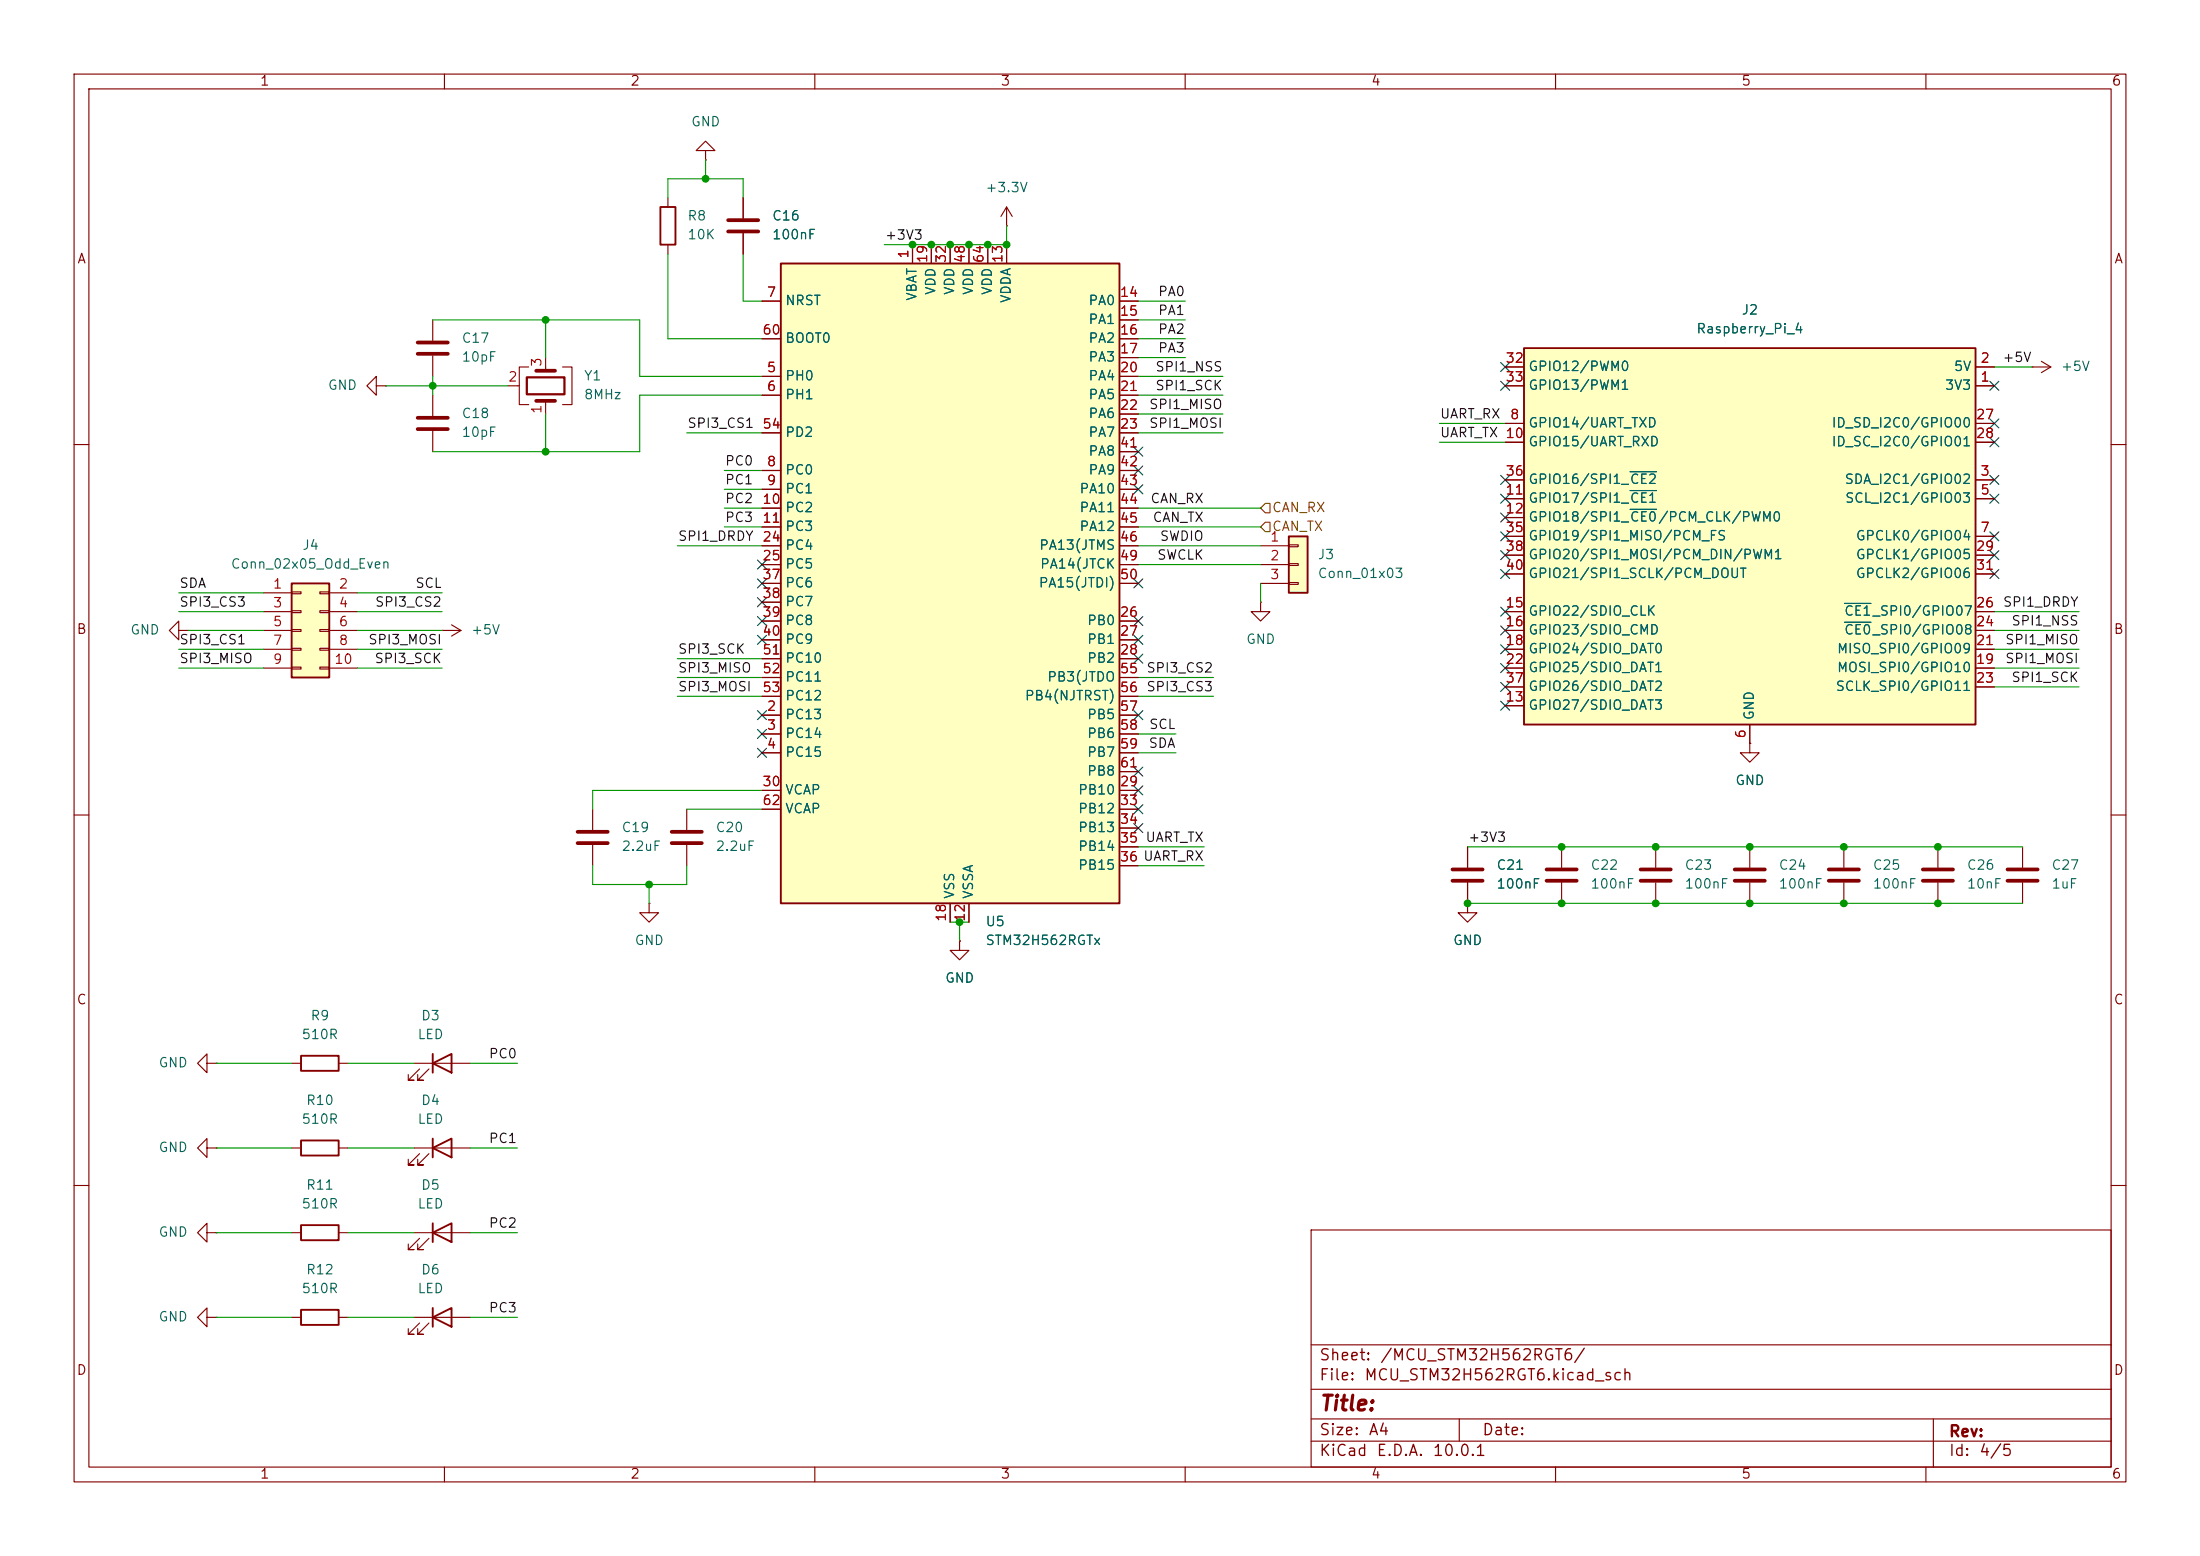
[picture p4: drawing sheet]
<svg xmlns="http://www.w3.org/2000/svg" width="297mm" height="210mm" viewBox="0 0 297 210" stroke-linecap="round" stroke-linejoin="round" font-family="sans-serif">
<g fill="none" stroke="#840000" stroke-width=".15">
<path d="M10 10h277v190h-277zM12 12h273v186h-273zM60 10v2M110 10v2M160 10v2M210 10v2M260 10v2M100.3 26.7v2.8M100.3 31.5v2.8M135.9 30.5h.1M135.9 27.9l-.8 1.3M135.9 27.9l.8 1.3"/>
<path d="M135.9 27.9v2.6M10 60h2M285 60h2M10 110h2M80 109.2v2.8M80 114v2.8M92.7 109.2v2.8M92.7 114v2.8M236.2 100.3v1.3h1.3l-1.3 1.3-1.3-1.3h1.3M236.2 100.3h.1M285 110h2M55.9 143.5h7.6"/>
<path d="M55.9 154.9h7.6M56.6 144.3l-1.5 1.5h.8h-.8v-.8M56.6 155.7l-1.5 1.5h.8h-.8v-.7M57.9 144.3l-1.5 1.5h.7h-.7v-.8M57.9 155.7l-1.5 1.5h.7h-.7v-.7M10 160h2M27.9 177.8v-1.3l-1.2 1.3 1.2 1.3v-1.3h1.3M29.2 177.8h.1M39.4 166.4h1.2M45.7 166.4h1.3M55.9 177.8h7.6M56.6 178.6l-1.5 1.5h.8h-.8v-.8"/>
<path d="M57.9 178.6l-1.5 1.5h.7h-.7v-.8M177 166h108v32h-108zM285 160h2M60 198v2M110 198v2M160 198v2M177 194.5h108M177 191.5h108M177 187.5h108M177 181.5h108M197 191.5v3M210 198v2"/>
<path d="M260 198v2M261 191.5v6.5"/>
</g>
<path d="M58.4 143.5l2.6-1.3v2.6zM58.4 154.9l2.6-1.2v2.5zM58.4 142.2v2.6M58.4 153.7v2.5M40.6 165.4h5.1v2h-5.1zM58.4 177.8l2.6-1.3v2.6zM58.4 176.5v2.6" fill="none" stroke="#840000" stroke-width=".25"/>
<path d="M98.3 29.7h4.1M98.3 31.2h4.1M78 112.3h4M78 113.8h4M90.7 112.3h4M90.7 113.8h4" fill="none" stroke="#840000" stroke-width=".51"/>
<path d="M105.4 35.6h45.7v86.3h-45.7z" fill="#ffffc2"/>
<path d="M105.4 35.6h45.7v86.3h-45.7zM40.6 142.5h5.1v2h-5.1zM58.4 166.4l2.6-1.3v2.5zM58.4 165.1v2.5" fill="none" stroke="#840000" stroke-width=".25"/>
<g fill="none" stroke="#840000" stroke-width=".15">
<path d="M123.2 33v2.6M125.7 33v2.6M128.3 33v2.6M130.8 33v2.6M133.3 33v2.6M135.9 33v2.6M50.8 52.1v-1.3l-1.3 1.3 1.3 1.2v-1.2h1.3M52.1 52.1h.1M58.4 43.2v2.8M58.4 48v2.8M58.4 53.3v2.8M58.4 58.2v2.8"/>
<path d="M68.6 52.1h1.5M71.4 49.5h-1.3v5.1h1.3M73.7 48.3v1.7M73.7 54.1v1.8M75.9 49.5h1.3v5.1h-1.3M102.9 50.8h2.5M102.9 53.3h2.5M102.9 40.6h2.5M102.9 45.7h2.5M102.9 58.4h2.5M151.1 50.8h2.6M151.1 53.3h2.6"/>
<path d="M151.1 40.6h2.6M151.1 43.2h2.6M151.1 45.7h2.6M151.1 48.3h2.6M151.1 55.9h2.6M151.1 58.4h2.6M102.9 63.5h2.5M102.9 66h2.5M102.9 68.6h2.5M102.9 71.1h2.5M102.9 73.7h2.5M102.9 76.2h2.5"/>
<path d="M102.9 78.7h2.5M151.1 63.5h2.6M151.1 66h2.6M151.1 68.6h2.6M151.1 71.1h2.6M151.1 73.7h2.6M151.1 76.2h2.6M151.1 78.7h2.6M151.1 61h2.6M24.1 85.1v-1.3l-1.2 1.3 1.2 1.3v-1.3h1.3M25.4 85.1h.1M59.7 85.1h.1"/>
<path d="M59.7 85.1h2.5M61 84.3l1.2 .8M62.2 85.1l-1.2 .8M102.9 96.5h2.5M102.9 99.1h2.5M102.9 83.8h2.5M102.9 86.4h2.5M102.9 88.9h2.5M102.9 81.3h2.5M102.9 91.4h2.5M102.9 94h2.5M151.1 96.5h2.6"/>
<path d="M151.1 99.1h2.6M151.1 83.8h2.6M151.1 86.4h2.6M151.1 88.9h2.6M151.1 91.4h2.6M151.1 94h2.6M170.2 81.3v1.3h1.2l-1.2 1.2-1.3-1.2h1.3M170.2 81.3h.1M102.9 101.6h2.5M102.9 106.7h2.5M102.9 109.2h2.5M151.1 101.6h2.6"/>
<path d="M151.1 106.7h2.6M151.1 109.2h2.6M151.1 111.8h2.6M151.1 114.3h2.6M151.1 116.8h2.6M151.1 104.1h2.6M198.1 114.3v2.8M198.1 119.1v2.8M210.8 114.3v2.8M210.8 119.1v2.8M223.5 114.3v2.8M223.5 119.1v2.8"/>
<path d="M236.2 114.3v2.8M236.2 119.1v2.8M248.9 114.3v2.8M248.9 119.1v2.8M87.6 121.9v1.3h1.3l-1.3 1.3-1.2-1.3h1.2M87.6 121.9h.1M128.3 121.9v2.6M129.5 127v1.3h1.3l-1.3 1.2-1.2-1.2h1.2M129.5 127h.1M130.8 121.9v2.6M198.1 121.9v1.3h1.3l-1.3 1.3-1.3-1.3h1.3M198.1 121.9h.1"/>
<path d="M27.9 154.9v-1.2l-1.2 1.2 1.2 1.3v-1.3h1.3M29.2 154.9h.1M39.4 143.5h1.2M45.7 143.5h1.3M55.9 166.4h7.6M56.6 167.1l-1.5 1.6h.8h-.8v-.8M57.9 167.1l-1.5 1.6h.7h-.7v-.8"/>
</g>
<g fill="none" stroke="#840000" stroke-width=".51">
<path d="M56.4 56.4h4.1M56.4 57.9h4.1M56.4 46.2h4.1M56.4 47.8h4.1M72.4 54.1h2.5M72.4 50h2.5M196.1 117.3h4.1M196.1 118.9h4.1M208.8 117.3h4.1M208.8 118.9h4.1M221.5 117.3h4.1M221.5 118.9h4.1"/>
<path d="M234.2 117.3h4.1M234.2 118.9h4.1M246.9 117.3h4.1M246.9 118.9h4.1"/>
</g>
<path d="M71.1 50.9h5.1v2.3h-5.1z" fill="none" stroke="#840000" stroke-width=".3"/>
<path d="M39.4 78.7h5v12.7h-5z" fill="#ffffc2"/>
<path d="M39.4 78.7h5v12.7h-5z" fill="none" stroke="#840000" stroke-width=".25"/>
<g fill="none" stroke="#840000" stroke-width=".15">
<path d="M39.4 79.9h1.2v.2h-1.2zM43.2 79.9h1.2v.2h-1.2zM35.6 80h3.8M35.6 82.6h3.8M35.6 85.1h3.8M35.6 87.6h3.8M35.6 90.2h3.8M39.4 82.4h1.2v.3h-1.2zM39.4 85h1.2v.2h-1.2zM39.4 87.5h1.2v.3h-1.2zM39.4 90h1.2v.3h-1.2zM43.2 82.4h1.2v.3h-1.2z"/>
<path d="M43.2 85h1.2v.2h-1.2zM43.2 87.5h1.2v.3h-1.2zM43.2 90h1.2v.3h-1.2zM44.4 80h3.9M44.4 82.6h3.9M44.4 85.1h3.9M44.4 87.6h3.9M44.4 90.2h3.9"/>
</g>
<path d="M174 72.4h2.5v7.6h-2.5z" fill="#ffffc2"/>
<path d="M174 72.4h2.5v7.6h-2.5zM40.6 176.8h5.1v2h-5.1z" fill="none" stroke="#840000" stroke-width=".25"/>
<path d="M274.3 49.5h.1M274.3 49.5h2.6M275.6 48.8l1.3 .7M276.9 49.5l-1.3 .8M170.2 73.7h3.8M170.2 76.2h3.8M170.2 78.7h3.8M174 73.5h1.3v.3h-1.3zM174 76.1h1.3v.2h-1.3zM174 78.6h1.3v.3h-1.3zM39.4 177.8h1.2M45.7 177.8h1.3" fill="none" stroke="#840000" stroke-width=".15"/>
<path d="M205.7 47h61v50.8h-61z" fill="#ffffc2"/>
<path d="M89.2 27.9h2v5.1h-2zM205.7 47h61v50.8h-61zM40.6 153.9h5.1v2.1h-5.1z" fill="none" stroke="#840000" stroke-width=".25"/>
<g fill="none" stroke="#840000" stroke-width=".15">
<path d="M90.2 26.7v1.2M90.2 33v1.3M95.2 20.3h1.3l-1.3-1.2-1.2 1.2h1.2v1.3M95.2 21.6h.1M100.3 26.7v2.8M100.3 31.5v2.8M123.2 33v2.6M125.7 33v2.6M128.3 33v2.6M130.8 33v2.6M133.3 33v2.6M135.9 33v2.6"/>
<path d="M102.9 50.8h2.5M102.9 53.3h2.5M102.9 40.6h2.5M102.9 45.7h2.5M102.9 58.4h2.5M151.1 50.8h2.6M151.1 53.3h2.6M151.1 40.6h2.6M151.1 43.2h2.6M151.1 45.7h2.6M151.1 48.3h2.6M151.1 55.9h2.6"/>
<path d="M151.1 58.4h2.6M203.2 52.1h2.5M203.2 49.5h2.5M203.2 57.2h2.5M203.2 59.7h2.5M266.7 52.1h2.5M266.7 49.5h2.5M266.7 57.2h2.5M266.7 59.7h2.5M102.9 63.5h2.5M102.9 66h2.5M102.9 68.6h2.5"/>
<path d="M102.9 71.1h2.5M102.9 73.7h2.5M102.9 76.2h2.5M102.9 78.7h2.5M151.1 63.5h2.6M151.1 66h2.6M151.1 68.6h2.6M151.1 71.1h2.6M151.1 73.7h2.6M151.1 76.2h2.6M151.1 78.7h2.6M151.1 61h2.6"/>
<path d="M203.2 64.8h2.5M203.2 67.3h2.5M203.2 72.4h2.5M203.2 69.9h2.5M203.2 74.9h2.5M203.2 77.5h2.5M266.7 64.8h2.5M266.7 67.3h2.5M266.7 72.4h2.5M266.7 74.9h2.5M266.7 77.5h2.5M102.9 96.5h2.5"/>
<path d="M102.9 99.1h2.5M102.9 83.8h2.5M102.9 86.4h2.5M102.9 88.9h2.5M102.9 81.3h2.5M102.9 91.4h2.5M102.9 94h2.5M151.1 96.5h2.6M151.1 99.1h2.6M151.1 83.8h2.6M151.1 86.4h2.6M151.1 88.9h2.6"/>
<path d="M151.1 91.4h2.6M151.1 94h2.6M203.2 95.3h2.5M203.2 82.6h2.5M203.2 85.1h2.5M203.2 87.6h2.5M203.2 90.2h2.5M203.2 92.7h2.5M236.2 97.8v2.5M266.7 82.6h2.5M266.7 85.1h2.5M266.7 87.6h2.5"/>
<path d="M266.7 90.2h2.5M266.7 92.7h2.5M102.9 101.6h2.5M102.9 106.7h2.5M102.9 109.2h2.5M151.1 101.6h2.6M151.1 106.7h2.6M151.1 109.2h2.6M151.1 111.8h2.6M151.1 114.3h2.6M151.1 116.8h2.6M151.1 104.1h2.6"/>
<path d="M198.1 114.3v2.8M198.1 119.1v2.8M236.2 100.3h.1M261.6 114.3v2.8M261.6 119.1v2.8M273 114.3v2.8M273 119.1v2.8M128.3 121.9v2.6M129.5 127h.1M130.8 121.9v2.6M198.1 121.9h.1M27.9 143.5v-1.3l-1.2 1.3 1.2 1.3v-1.3h1.3"/>
<path d="M29.2 143.5h.1M39.4 154.9h1.2M45.7 154.9h1.3M27.9 166.4v-1.3l-1.2 1.3 1.2 1.2v-1.2h1.3M29.2 166.4h.1"/>
</g>
<path d="M220.1 66.2h3.5M220.1 68.7h3.5M220.1 63.7h3.5M249 84h3.6M249 81.4h3.6" fill="none" stroke="#006464" stroke-width=".15"/>
<path d="M259.6 117.3h4.1M259.6 118.9h4.1M271 117.3h4.1M271 118.9h4.1" fill="none" stroke="#840000" stroke-width=".51"/>
<path d="M170.8 70.5h.6v1.3h-.6l-.6-.7zM170.8 67.9h.6v1.3h-.6l-.6-.6z" fill="none" stroke="#725600" stroke-width=".15"/>
<g fill="none" stroke="#009600" stroke-width=".15">
<path d="M90.2 26.7v-2.6h10.1v2.6M90.2 34.3v11.4h12.7M95.2 21.6v2.5M100.3 34.3v6.3h2.6M135.9 30.5v2.5h-16.5M52.1 52.1h16.5M58.4 50.8v2.5M58.4 43.2h28v7.6h16.5M73.7 43.2v5.1M73.7 55.9v5.1M92.7 58.4h10.2M102.9 53.3h-16.5v7.7h-28"/>
<path d="M153.7 50.8h11.4M153.7 40.6h6.3M153.7 53.3h11.4M153.7 45.7h6.3M153.7 58.4h11.4M153.7 43.2h6.3M153.7 55.9h11.4M153.7 48.3h6.3M194.3 57.2h8.9M194.3 59.7h8.9M269.2 49.5h5.1M91.4 73.7h11.5"/>
<path d="M97.8 71.1h5.1M97.8 68.6h5.1M97.8 66h5.1M97.8 63.5h5.1M153.7 73.7h16.5M153.7 71.1h16.5M153.7 68.6h16.5M153.7 76.2h16.5M170.2 78.7v2.6M24.1 82.6h11.5M24.1 90.2h11.5M24.1 87.6h11.5"/>
<path d="M24.1 80h11.5M25.4 85.1h10.2M48.3 82.6h11.4M48.3 90.2h11.4M48.3 87.6h11.4M48.3 85.1h11.4M48.3 80h11.4M91.4 94h11.5M91.4 88.9h11.5M91.4 91.4h11.5M153.7 94h10.1M153.7 99.1h5"/>
<path d="M153.7 91.4h10.1M269.2 82.6h11.5M269.2 90.2h11.5M269.2 87.6h11.5M269.2 85.1h11.5M269.2 92.7h11.5M80 116.8v2.6h12.7v-2.6M87.6 119.4v2.5M92.7 109.2h10.2M102.9 106.7h-22.9v2.5M153.7 101.6h5M153.7 114.3h8.9"/>
<path d="M153.7 116.8h8.9M198.1 114.3h74.9M128.3 124.5h2.5M129.5 124.5v2.5M198.1 121.9h74.9M29.2 143.5h10.2M29.2 154.9h10.2M47 143.5h8.9M47 154.9h8.9M63.5 143.5h6.3M63.5 154.9h6.3M29.2 177.8h10.2"/>
<path d="M29.2 166.4h10.2M47 177.8h8.9M47 166.4h8.9M63.5 177.8h6.3M63.5 166.4h6.3"/>
</g>
<g fill="none" stroke="#000084" stroke-width=".15">
<path d="M202.6 51.5l1.2 1.2M202.6 48.9l1.2 1.2M203.8 51.5l-1.2 1.2M203.8 48.9l-1.2 1.2M268.6 56.5l1.2 1.3M268.6 51.5l1.2 1.2M268.6 59.1l1.2 1.2M269.8 56.5l-1.2 1.3M269.8 51.5l-1.2 1.2M269.8 59.1l-1.2 1.2M102.3 78.1l1.2 1.2M102.3 75.6l1.2 1.2"/>
<path d="M103.5 78.1l-1.2 1.2M103.5 75.6l-1.2 1.2M153.1 65.4l1.2 1.2M153.1 62.9l1.2 1.2M153.1 78.1l1.2 1.2M153.1 60.4l1.2 1.2M154.3 65.4l-1.2 1.2M154.3 62.9l-1.2 1.2M154.3 78.1l-1.2 1.2M154.3 60.4l-1.2 1.2M202.6 64.2l1.2 1.2M202.6 66.7l1.2 1.2"/>
<path d="M202.6 69.2l1.2 1.3M202.6 71.8l1.2 1.2M202.6 76.9l1.2 1.2M202.6 74.3l1.2 1.2M203.8 64.2l-1.2 1.2M203.8 66.7l-1.2 1.2M203.8 69.2l-1.2 1.3M203.8 71.8l-1.2 1.2M203.8 76.9l-1.2 1.2M203.8 74.3l-1.2 1.2M268.6 71.8l1.2 1.2M268.6 76.9l1.2 1.2"/>
<path d="M268.6 74.3l1.2 1.2M268.6 66.7l1.2 1.2M268.6 64.2l1.2 1.2M269.8 71.8l-1.2 1.2M269.8 76.9l-1.2 1.2M269.8 74.3l-1.2 1.2M269.8 66.7l-1.2 1.2M269.8 64.2l-1.2 1.2M102.3 95.9l1.2 1.2M102.3 85.8l1.2 1.2M102.3 83.2l1.2 1.2M102.3 98.5l1.2 1.2"/>
<path d="M102.3 80.7l1.2 1.2M103.5 95.9l-1.2 1.2M103.5 85.8l-1.2 1.2M103.5 83.2l-1.2 1.2M103.5 98.5l-1.2 1.2M103.5 80.7l-1.2 1.2M153.1 95.9l1.2 1.2M153.1 88.3l1.2 1.2M153.1 83.2l1.2 1.2M153.1 85.8l1.2 1.2M154.3 95.9l-1.2 1.2M154.3 88.3l-1.2 1.2"/>
<path d="M154.3 83.2l-1.2 1.2M154.3 85.8l-1.2 1.2M202.6 81.9l1.2 1.3M202.6 89.6l1.2 1.2M202.6 84.5l1.2 1.2M202.6 87l1.2 1.2M202.6 94.6l1.2 1.3M202.6 92.1l1.2 1.2M203.8 81.9l-1.2 1.3M203.8 89.6l-1.2 1.2M203.8 84.5l-1.2 1.2M203.8 87l-1.2 1.2"/>
<path d="M203.8 94.6l-1.2 1.3M203.8 92.1l-1.2 1.2M102.3 101l1.2 1.2M103.5 101l-1.2 1.2M153.1 103.5l1.2 1.2M153.1 106.1l1.2 1.2M153.1 108.6l1.2 1.2M153.1 111.2l1.2 1.2M154.3 103.5l-1.2 1.2M154.3 106.1l-1.2 1.2M154.3 108.6l-1.2 1.2M154.3 111.2l-1.2 1.2"/>
</g>
<g fill="#009600" stroke="#009600" stroke-width=".14">
<circle cx="87.6" cy="119.4" r=".46"/>
<circle cx="129.5" cy="124.5" r=".46"/>
<circle cx="95.2" cy="24.1" r=".46"/>
<circle cx="130.8" cy="33" r=".46"/>
<circle cx="135.9" cy="33" r=".46"/>
<circle cx="133.3" cy="33" r=".46"/>
<circle cx="128.3" cy="33" r=".46"/>
<circle cx="125.7" cy="33" r=".46"/>
<circle cx="123.2" cy="33" r=".46"/>
<circle cx="73.7" cy="61" r=".46"/>
<circle cx="73.7" cy="43.2" r=".46"/>
<circle cx="58.4" cy="52.1" r=".46"/>
<circle cx="198.1" cy="121.9" r=".46"/>
<circle cx="210.8" cy="121.9" r=".46"/>
<circle cx="210.8" cy="114.3" r=".46"/>
<circle cx="223.5" cy="121.9" r=".46"/>
<circle cx="223.5" cy="114.3" r=".46"/>
<circle cx="261.6" cy="114.3" r=".46"/>
<circle cx="236.2" cy="114.3" r=".46"/>
<circle cx="248.9" cy="114.3" r=".46"/>
<circle cx="248.9" cy="121.9" r=".46"/>
<circle cx="236.2" cy="121.9" r=".46"/>
<circle cx="261.6" cy="121.9" r=".46"/>
</g>
<text font-size="2" fill="#840000" x="178" y="190.9">Title:</text>
<g font-size="1.5" fill="#840000">
<text x="178" y="184">Sheet:</text>
<text x="186.2" y="184">/MCU_STM32H562RGT6/</text>
<text x="178" y="186.7">File:</text>
<text x="184.1" y="186.7">MCU_STM32H562RGT6.kicad_sch</text>
<text x="178" y="196.9">KiCad</text>
<text x="178" y="194.1">Size:</text>
<text x="184.7" y="194.1">A4</text>
<text x="185.7" y="196.9">E.D.A.</text>
<text x="193.3" y="196.9">10.0.1</text>
<text x="200" y="194.1">Date:</text>
<text x="263" y="194.3">Rev:</text>
<text x="263" y="196.9">Id:</text>
<text x="267.1" y="196.9">4/5</text>
</g>
<g font-size="1.3" fill="#840000">
<text x="35" y="11.9">1</text>
<text x="85" y="11.9">2</text>
<text x="135" y="11.9">3</text>
<text x="185" y="11.9">4</text>
<text x="235" y="11.9">5</text>
<text x="285" y="11.9">6</text>
<text x="10.3" y="35.9">A</text>
<text x="285.3" y="35.9">A</text>
<text x="10.3" y="85.9">B</text>
<text x="285.3" y="85.9">B</text>
<text x="10.3" y="135.9">C</text>
<text x="285.3" y="135.9">C</text>
<text x="10.3" y="185.9">D</text>
<text x="285.3" y="185.9">D</text>
<text x="35" y="199.9">1</text>
<text x="85" y="199.9">2</text>
<text x="135" y="199.9">3</text>
<text x="185" y="199.9">4</text>
<text x="235" y="199.9">5</text>
<text x="285" y="199.9">6</text>
</g>
<g font-size="1.3" fill="#006464">
<text x="93.2" y="17.4">GND</text>
<text x="132.9" y="26.3">+3.3V</text>
<text x="92.7" y="30.1">R8</text>
<text x="92.7" y="32.6">10K</text>
<text x="104.1" y="32.6">100nF</text>
<text x="104.1" y="30.1">C16</text>
<text x="105.9" y="41.5">NRST</text>
<text x="124.1" y="40.7" transform="rotate(-90 124.1 40.7)">VBAT</text>
<text x="126.6" y="39.9" transform="rotate(-90 126.6 39.9)">VDD</text>
<text x="129.1" y="39.9" transform="rotate(-90 129.1 39.9)">VDD</text>
<text x="131.7" y="39.9" transform="rotate(-90 131.7 39.9)">VDD</text>
<text x="134.2" y="39.9" transform="rotate(-90 134.2 39.9)">VDD</text>
<text x="136.8" y="41" transform="rotate(-90 136.8 41)">VDDA</text>
<text x="146.9" y="41.5">PA0</text>
<text x="62.2" y="46.6">C17</text>
<text x="105.9" y="46.6">BOOT0</text>
<text x="146.9" y="44">PA1</text>
<text x="146.9" y="46.6">PA2</text>
<text x="228.9" y="45.3">Raspberry_Pi_4</text>
<text x="235" y="42.8">J2</text>
<text x="44.2" y="52.9">GND</text>
<text x="62.2" y="49.1">10pF</text>
<text x="78.7" y="51.7">Y1</text>
<text x="105.9" y="51.7">PH0</text>
<text x="146.9" y="49.1">PA3</text>
<text x="146.9" y="51.7">PA4</text>
<text x="206.2" y="50.4">GPIO12/PWM0</text>
<text x="206.2" y="52.9">GPIO13/PWM1</text>
<text x="262.5" y="52.9">3V3</text>
<text x="263.7" y="50.4">5V</text>
<text x="278.1" y="50.4">+5V</text>
<text x="62.2" y="56.7">C18</text>
<text x="62.2" y="59.3">10pF</text>
<text x="78.7" y="54.2">8MHz</text>
<text x="105.9" y="54.2">PH1</text>
<text x="105.9" y="59.3">PD2</text>
<text x="146.9" y="54.2">PA5</text>
<text x="146.9" y="56.7">PA6</text>
<text x="146.9" y="59.3">PA7</text>
<text x="206.2" y="58">GPIO14/UART_TXD</text>
<text x="247.2" y="58">ID_SD_I2C0/GPIO00</text>
<text x="105.9" y="64.4">PC0</text>
<text x="146.9" y="61.8">PA8</text>
<text x="146.9" y="64.4">PA9</text>
<text x="206.2" y="60.6">GPIO15/UART_RXD</text>
<text x="206.2" y="65.6">GPIO16/SPI1_CE2</text>
<text x="247.2" y="60.6">ID_SC_I2C0/GPIO01</text>
<text x="248.9" y="65.6">SDA_I2C1/GPIO02</text>
<text x="105.9" y="66.9">PC1</text>
<text x="105.9" y="69.4">PC2</text>
<text x="105.9" y="72">PC3</text>
<text x="145.6" y="66.9">PA10</text>
<text x="145.6" y="69.4">PA11</text>
<text x="145.6" y="72">PA12</text>
<text x="206.2" y="68.2">GPIO17/SPI1_CE1</text>
<text x="206.2" y="70.7">GPIO18/SPI1_CE0/PCM_CLK/PWM0</text>
<text x="249" y="68.2">SCL_I2C1/GPIO03</text>
<text x="31.1" y="77.1">Conn_02x05_Odd_Even</text>
<text x="40.7" y="74.5">J4</text>
<text x="105.9" y="74.5">PC4</text>
<text x="105.9" y="77.1">PC5</text>
<text x="140.2" y="74.5">PA13(JTMS</text>
<text x="140.3" y="77.1">PA14(JTCK</text>
<text x="177.8" y="75.8">J3</text>
<text x="206.2" y="73.3">GPIO19/SPI1_MISO/PCM_FS</text>
<text x="206.2" y="75.8">GPIO20/SPI1_MOSI/PCM_DIN/PWM1</text>
<text x="250.4" y="73.3">GPCLK0/GPIO04</text>
<text x="250.4" y="75.8">GPCLK1/GPIO05</text>
<text x="105.9" y="79.6">PC6</text>
<text x="105.9" y="82.1">PC7</text>
<text x="140.1" y="79.6">PA15(JTDI)</text>
<text x="177.8" y="78.3">Conn_01x03</text>
<text x="206.2" y="83.4">GPIO22/SDIO_CLK</text>
<text x="206.2" y="78.3">GPIO21/SPI1_SCLK/PCM_DOUT</text>
<text x="248.9" y="83.4">CE1_SPI0/GPIO07</text>
<text x="250.4" y="78.3">GPCLK2/GPIO06</text>
<text x="17.5" y="86">GND</text>
<text x="63.5" y="86">+5V</text>
<text x="105.9" y="84.7">PC8</text>
<text x="105.9" y="87.2">PC9</text>
<text x="105.9" y="89.8">PC10</text>
<text x="146.7" y="84.7">PB0</text>
<text x="146.7" y="87.2">PB1</text>
<text x="146.7" y="89.8">PB2</text>
<text x="168.1" y="87.2">GND</text>
<text x="206.2" y="86">GPIO23/SDIO_CMD</text>
<text x="206.2" y="88.5">GPIO24/SDIO_DAT0</text>
<text x="247.9" y="88.5">MISO_SPI0/GPIO09</text>
<text x="248.9" y="86">CE0_SPI0/GPIO08</text>
<text x="105.9" y="92.3">PC11</text>
<text x="105.9" y="94.8">PC12</text>
<text x="138.3" y="94.8">PB4(NJTRST)</text>
<text x="141.3" y="92.3">PB3(JTDO</text>
<text x="206.2" y="91">GPIO25/SDIO_DAT1</text>
<text x="206.2" y="93.6">GPIO26/SDIO_DAT2</text>
<text x="247.7" y="93.6">SCLK_SPI0/GPIO11</text>
<text x="247.9" y="91">MOSI_SPI0/GPIO10</text>
<text x="105.9" y="97.4">PC13</text>
<text x="105.9" y="99.9">PC14</text>
<text x="146.7" y="97.4">PB5</text>
<text x="146.7" y="99.9">PB6</text>
<text x="206.2" y="96.1">GPIO27/SDIO_DAT3</text>
<text x="237.1" y="97.3" transform="rotate(-90 237.1 97.3)">GND</text>
<text x="105.9" y="102.5">PC15</text>
<text x="105.9" y="107.5">VCAP</text>
<text x="145.5" y="107.5">PB10</text>
<text x="146.7" y="102.5">PB7</text>
<text x="146.7" y="105">PB8</text>
<text x="234.2" y="106.3">GND</text>
<text x="83.8" y="112.6">C19</text>
<text x="96.5" y="112.6">C20</text>
<text x="105.9" y="110.1">VCAP</text>
<text x="145.5" y="110.1">PB12</text>
<text x="145.5" y="112.6">PB13</text>
<text x="83.8" y="115.2">2.2uF</text>
<text x="96.5" y="115.2">2.2uF</text>
<text x="145.5" y="115.2">PB14</text>
<text x="145.5" y="117.7">PB15</text>
<text x="201.9" y="117.7">C21</text>
<text x="214.6" y="117.7">C22</text>
<text x="227.3" y="117.7">C23</text>
<text x="240" y="117.7">C24</text>
<text x="252.7" y="117.7">C25</text>
<text x="265.4" y="117.7">C26</text>
<text x="276.9" y="117.7">C27</text>
<text x="129.1" y="121.4" transform="rotate(-90 129.1 121.4)">VSS</text>
<text x="131.7" y="121.4" transform="rotate(-90 131.7 121.4)">VSSA</text>
<text x="133" y="125.3">U5</text>
<text x="201.9" y="120.2">100nF</text>
<text x="214.6" y="120.2">100nF</text>
<text x="227.3" y="120.2">100nF</text>
<text x="240" y="120.2">100nF</text>
<text x="252.7" y="120.2">100nF</text>
<text x="265.4" y="120.2">10nF</text>
<text x="276.9" y="120.2">1uF</text>
<text x="85.6" y="127.9">GND</text>
<text x="133" y="127.9">STM32H562RGTx</text>
<text x="196.1" y="127.9">GND</text>
<text x="127.5" y="132.9">GND</text>
<text x="40.6" y="140.6">510R</text>
<text x="41.8" y="138">R9</text>
<text x="56.3" y="140.6">LED</text>
<text x="56.8" y="138">D3</text>
<text x="21.3" y="144.4">GND</text>
<text x="41.2" y="149.5">R10</text>
<text x="56.8" y="149.5">D4</text>
<text x="21.3" y="155.8">GND</text>
<text x="40.6" y="152">510R</text>
<text x="56.3" y="152">LED</text>
<text x="41.2" y="160.9">R11</text>
<text x="56.8" y="160.9">D5</text>
<text x="21.3" y="167.2">GND</text>
<text x="40.6" y="163.4">510R</text>
<text x="56.3" y="163.4">LED</text>
<text x="41.2" y="172.3">R12</text>
<text x="56.8" y="172.3">D6</text>
<text x="21.3" y="178.7">GND</text>
<text x="40.6" y="174.9">510R</text>
<text x="56.3" y="174.9">LED</text>
</g>
<g font-size="1.3" fill="#0f0f0f">
<text x="119.4" y="32.7">+3V3</text>
<text x="156.2" y="40.3">PA0</text>
<text x="156.2" y="42.8">PA1</text>
<text x="156.2" y="47.9">PA3</text>
<text x="156.2" y="45.4">PA2</text>
<text x="155.9" y="53">SPI1_SCK</text>
<text x="155.9" y="50.5">SPI1_NSS</text>
<text x="270.2" y="49.2">+5V</text>
<text x="92.7" y="58.1">SPI3_CS1</text>
<text x="155" y="55.5">SPI1_MISO</text>
<text x="155" y="58.1">SPI1_MOSI</text>
<text x="194.3" y="59.3">UART_TX 10</text>
<text x="194.3" y="56.8">UART_RX</text>
<text x="97.8" y="63.2">PC0</text>
<text x="97.8" y="65.7">PC1</text>
<text x="97.8" y="68.2">PC2</text>
<text x="97.8" y="70.8">PC3</text>
<text x="155.2" y="68.2">CAN_RX</text>
<text x="155.5" y="70.8">CAN_TX</text>
<text x="91.4" y="73.3">SPI1_DRDY</text>
<text x="156.1" y="75.9">SWCLK</text>
<text x="156.5" y="73.3">SWDIO</text>
<text x="24.1" y="82.2">SPI3_CS3</text>
<text x="24.1" y="79.7">SDA</text>
<text x="50.5" y="82.2">SPI3_CS2</text>
<text x="56" y="79.7">SCL</text>
<text x="270.3" y="82.2">SPI1_DRDY</text>
<text x="24.1" y="89.8">SPI3_MISO</text>
<text x="24.1" y="87.3">SPI3_CS1</text>
<text x="49.6" y="87.3">SPI3_MOSI</text>
<text x="50.5" y="89.8">SPI3_SCK</text>
<text x="91.4" y="88.6">SPI3_SCK</text>
<text x="270.6" y="89.8">SPI1_MOSI</text>
<text x="270.6" y="87.3">SPI1_MISO</text>
<text x="271.5" y="84.7">SPI1_NSS</text>
<text x="91.4" y="91.1">SPI3_MISO</text>
<text x="91.4" y="93.6">SPI3_MOSI</text>
<text x="154.7" y="91.1">SPI3_CS2</text>
<text x="154.7" y="93.6">SPI3_CS3</text>
<text x="271.5" y="92.4">SPI1_SCK</text>
<text x="155" y="101.3">SDA</text>
<text x="155" y="98.7">SCL</text>
<text x="198.1" y="114">+3V3</text>
<text x="65.9" y="143.2">PC0</text>
<text x="65.9" y="154.6">PC1</text>
<text x="65.9" y="166">PC2</text>
<text x="65.9" y="177.5">PC3</text>
</g>
<g font-size="1.3" fill="#a90000">
<text x="122.9" y="35" transform="rotate(-90 122.9 35)">1</text>
<text x="125.5" y="35.6" transform="rotate(-90 125.5 35.6)">19</text>
<text x="128" y="35.6" transform="rotate(-90 128 35.6)">32</text>
<text x="130.6" y="35.6" transform="rotate(-90 130.6 35.6)">48</text>
<text x="133.1" y="35.6" transform="rotate(-90 133.1 35.6)">64</text>
<text x="135.6" y="35.6" transform="rotate(-90 135.6 35.6)">13</text>
<text x="103.4" y="40.4">7</text>
<text x="151.1" y="40.4">14</text>
<text x="102.8" y="45.5">60</text>
<text x="151.1" y="42.9">15</text>
<text x="151.1" y="45.5">16</text>
<text x="68.5" y="51.8">2</text>
<text x="73.4" y="49.6" transform="rotate(-90 73.4 49.6)">3</text>
<text x="103.4" y="50.5">5</text>
<text x="103.4" y="53.1">6</text>
<text x="151.1" y="48">17</text>
<text x="151.1" y="50.5">20</text>
<text x="151.1" y="53.1">21</text>
<text x="203.2" y="49.3">32</text>
<text x="203.2" y="51.8">33</text>
<text x="267.3" y="51.8">1</text>
<text x="267.3" y="49.3">2</text>
<text x="73.4" y="56" transform="rotate(-90 73.4 56)">1</text>
<text x="102.8" y="58.2">54</text>
<text x="151.1" y="55.6">22</text>
<text x="151.1" y="58.2">23</text>
<text x="203.2" y="59.4">10</text>
<text x="203.8" y="56.9">8</text>
<text x="266.7" y="56.9">27</text>
<text x="266.7" y="59.4">28</text>
<text x="103.4" y="63.2">8</text>
<text x="103.4" y="65.8">9</text>
<text x="151.1" y="60.7">41</text>
<text x="151.1" y="63.2">42</text>
<text x="151.1" y="65.8">43</text>
<text x="203.2" y="64.5">36</text>
<text x="267.3" y="64.5">3</text>
<text x="102.8" y="68.3">10</text>
<text x="102.8" y="70.9">11</text>
<text x="151.1" y="68.3">44</text>
<text x="151.1" y="70.9">45</text>
<text x="203.2" y="67.1">11</text>
<text x="203.2" y="69.6">12</text>
<text x="267.3" y="67.1">5</text>
<text x="102.8" y="73.4">24</text>
<text x="102.8" y="75.9">25</text>
<text x="151.1" y="73.4">46</text>
<text x="151.1" y="75.9">49</text>
<text x="171.4" y="73.4">1</text>
<text x="171.4" y="75.9">2</text>
<text x="203.2" y="72.1">35</text>
<text x="203.2" y="74.7">38</text>
<text x="203.2" y="77.2">40</text>
<text x="266.7" y="74.7">29</text>
<text x="266.7" y="77.2">31</text>
<text x="267.3" y="72.1">7</text>
<text x="36.8" y="79.8">1</text>
<text x="36.8" y="82.3">3</text>
<text x="45.6" y="79.8">2</text>
<text x="45.6" y="82.3">4</text>
<text x="102.8" y="78.5">37</text>
<text x="102.8" y="81">38</text>
<text x="102.8" y="83.6">39</text>
<text x="151.1" y="83.6">26</text>
<text x="151.1" y="78.5">50</text>
<text x="171.4" y="78.5">3</text>
<text x="203.2" y="82.3">15</text>
<text x="266.7" y="82.3">26</text>
<text x="36.8" y="84.8">5</text>
<text x="36.8" y="87.4">7</text>
<text x="36.8" y="89.9">9</text>
<text x="45" y="89.9">10</text>
<text x="45.6" y="84.8">6</text>
<text x="45.6" y="87.4">8</text>
<text x="102.8" y="86.1">40</text>
<text x="102.8" y="88.6">51</text>
<text x="151.1" y="86.1">27</text>
<text x="151.1" y="88.6">28</text>
<text x="203.2" y="84.8">16</text>
<text x="203.2" y="87.4">18</text>
<text x="203.2" y="89.9">22</text>
<text x="266.7" y="89.9">19</text>
<text x="266.7" y="87.4">21</text>
<text x="266.7" y="84.8">24</text>
<text x="102.8" y="91.2">52</text>
<text x="102.8" y="93.7">53</text>
<text x="151.1" y="91.2">55</text>
<text x="151.1" y="93.7">56</text>
<text x="203.2" y="95">13</text>
<text x="203.2" y="92.5">37</text>
<text x="266.7" y="92.5">23</text>
<text x="103.4" y="96.3">2</text>
<text x="103.4" y="98.8">3</text>
<text x="103.4" y="101.3">4</text>
<text x="151.1" y="96.3">57</text>
<text x="151.1" y="98.8">58</text>
<text x="151.1" y="101.3">59</text>
<text x="236" y="99.8" transform="rotate(-90 236 99.8)">6</text>
<text x="102.8" y="106.4">30</text>
<text x="151.1" y="106.4">29</text>
<text x="151.1" y="103.9">61</text>
<text x="102.8" y="109">62</text>
<text x="151.1" y="109">33</text>
<text x="151.1" y="111.5">34</text>
<text x="151.1" y="114">35 UART_TX</text>
<text x="151.1" y="116.6">36 UART_RX</text>
<text x="151.1" y="114">35</text>
<text x="151.1" y="116.6">36</text>
<text x="128" y="124.5" transform="rotate(-90 128 124.5)">18</text>
<text x="130.6" y="124.5" transform="rotate(-90 130.6 124.5)">12</text>
</g>
<g font-size="1.3" fill="#725600">
<text x="171.6" y="72">CAN_TX</text>
<text x="171.6" y="69.4">CAN_RX</text>
</g>
</svg>
